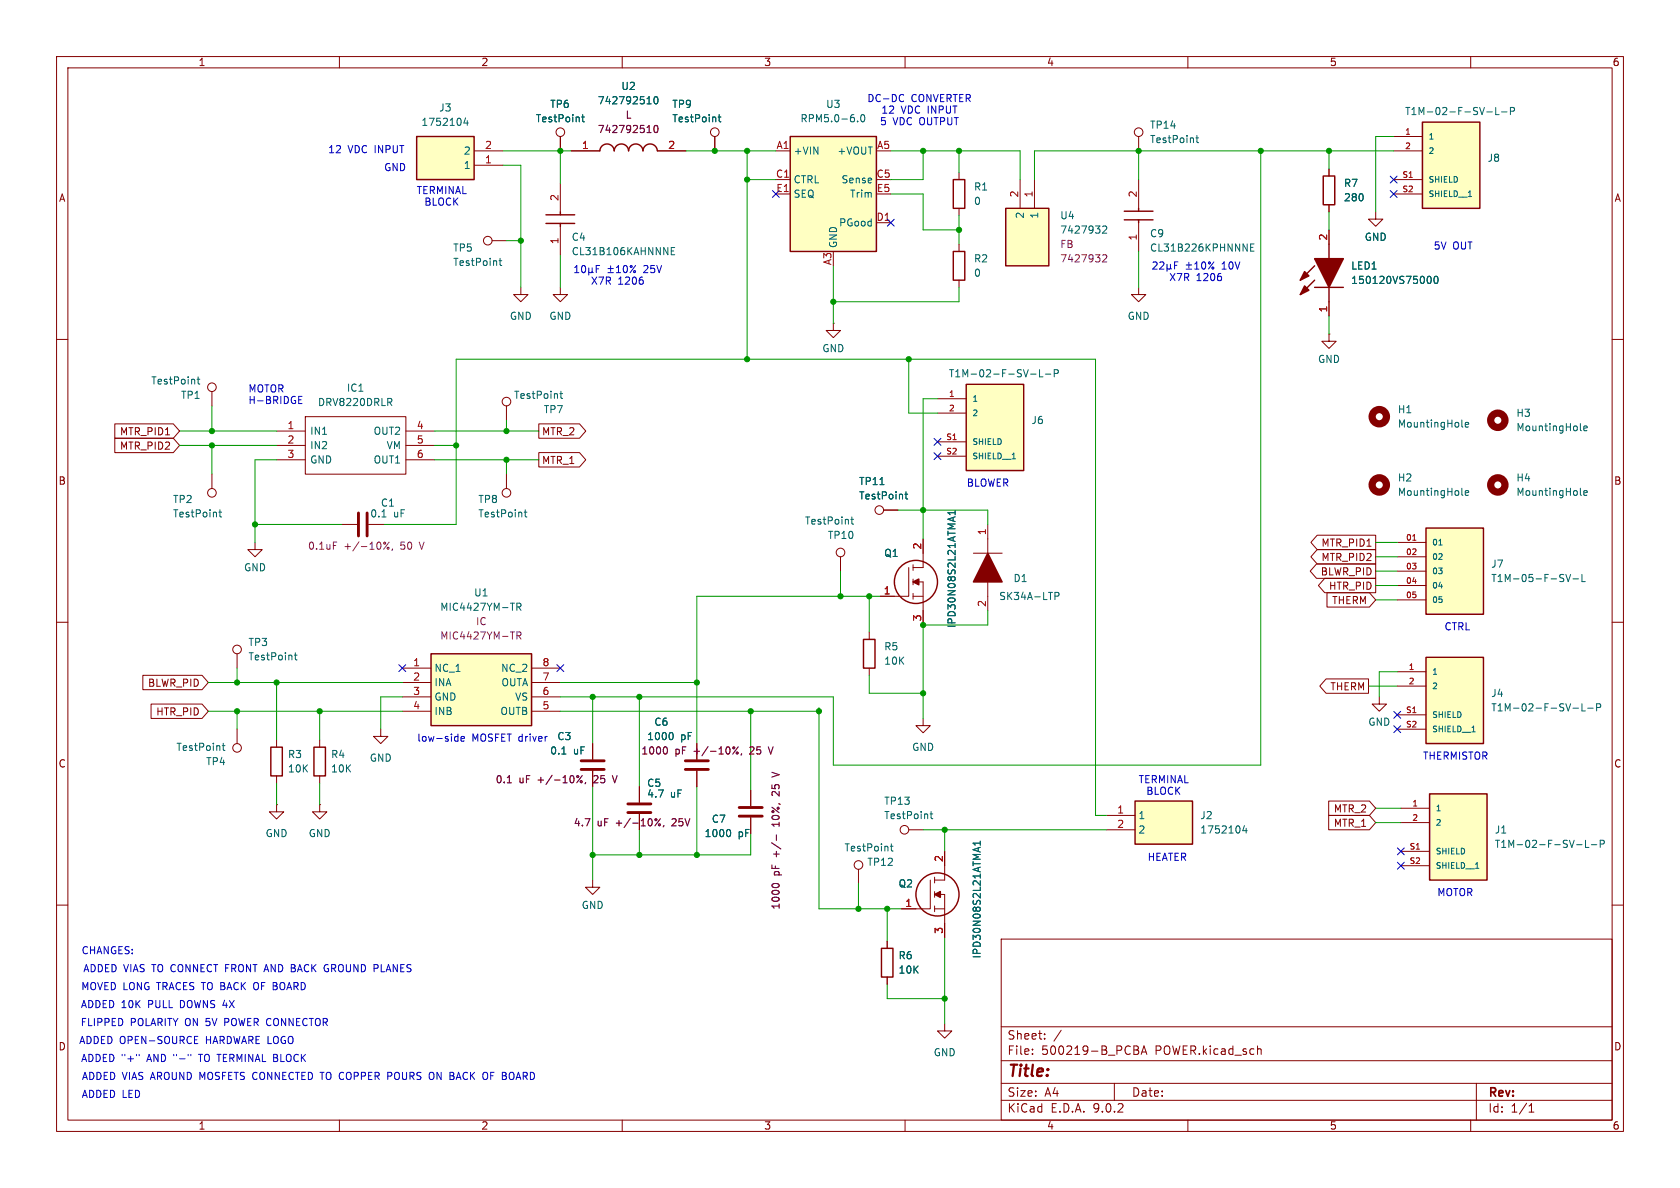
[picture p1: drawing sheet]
<svg xmlns="http://www.w3.org/2000/svg" width="297mm" height="210mm" viewBox="0 0 297 210" stroke-linecap="round" stroke-linejoin="round" font-family="sans-serif">
<g fill="none" stroke="#840000" stroke-width=".18">
<path d="M10 10h277v190h-277zM12 12h273v186h-273zM60 10v2M110 10v2M160 10v2M210 10v2M260 10v2M201.3 31.8v5M201.3 39.4v5.1M10 60h2M285 60h2M10 110h2"/>
<path d="M285 110h2M48.9 142.2v1.3h1.3l-1.3 1.3-1.3-1.3h1.3M48.9 142.2h.1M10 160h2M177 166h108v32h-108zM285 160h2M60 198v2M110 198v2M160 198v2M177 194.5h108M177 191.5h108M177 187.5h108"/>
<path d="M177 181.5h108M182.5 186.3v.1M182.5 185.5v.1M184.7 183.6v.1M184.7 182.8v.1M187.6 182.1l-1.3 2M197 191.5v3M200.5 184.9h.5l.2 .1v.3l-.2 .3M200.5 185.6h.5M201 185.6a.4 .4 0 0 1 .3 .4 .4 .4 0 0 1-.3 .4h-.5M201.7 186.4l.5-1.5 .5 1.5M201.9 186h.7"/>
<path d="M210 198v2M222.5 185.4h.2l.3 .2v.8M260 198v2M261 191.5v6.5M270.3 196.6h.9M270.3 195.5l.4-.4v1.5"/>
</g>
<path d="M198.8 38.9h5M198.8 37.3h5M201.3 36.8v.5M201.3 38.9v.5" fill="none" stroke="#840000" stroke-width=".25"/>
<path d="M221.1 43.7h.4M221.7 43.1h-.6v1.3h.6" fill="none" stroke="#006464" stroke-width=".18"/>
<path d="M170.8 67.9h10.2v15.3h-10.2z" fill="#ffffc2"/>
<path d="M170.8 67.9h10.2v15.3h-10.2z" fill="none" stroke="#840000" stroke-width=".25"/>
<path d="M165.7 70.5h5.1M165.7 73h5.1M165.7 78.1h5.1M45.1 95.9v1.3h1.3l-1.3 1.2-1.3-1.2h1.3M165.7 80.6h5.1" fill="none" stroke="#840000" stroke-width=".18"/>
<path d="M182.2 66.1h1M183.8 65.3v1.3h.6M184.8 66.1h1M186.4 66h.6l.1-.2-.1-.3-.6-.2v1.3M178.9 81.1h.6" fill="none" stroke="#006464" stroke-width=".18"/>
<path d="M73.7 24.1h10.1v7.7h-10.1z" fill="#ffffc2"/>
<path d="M73.7 24.1h10.1v7.7h-10.1zM106 26.7a1.27 1.27 0 0 1 1.3-1.2 1.27 1.27 0 0 1 1.3 1.2 1.27 1.27 0 0 1 1.3-1.2 1.27 1.27 0 0 1 1.2 1.2 1.27 1.27 0 0 1 1.3-1.2 1.27 1.27 0 0 1 1.3 1.2 1.27 1.27 0 0 1 1.2-1.2 1.27 1.27 0 0 1 1.3 1.2" fill="none" stroke="#840000" stroke-width=".25"/>
<g fill="none" stroke="#840000" stroke-width=".18">
<path d="M83.8 29.2h5.1M83.8 26.7h5.1M99.1 24.1v2.6M101 26.7h5M116.2 26.7h5.1M126.4 24.1v2.6M48.9 76.2h5.1M48.9 78.7h5.1M54 73.7h17.8v10.1h-17.8zM71.8 76.2h5M71.8 78.7h5M48.9 81.3h5.1"/>
<path d="M60.3 92.7h2.8M65.2 92.7h2.7M71.8 81.3h5M89.5 83.8v2.6M41.9 115.6v2.5M41.9 128.9v2.5M67.3 128.9v1.3h1.3l-1.3 1.2-1.3-1.2h1.3M104.8 131.4v2.8M104.8 136.3v2.8M132.7 139.7v2.8M56.5 142.2v1.3h1.3l-1.3 1.3-1.3-1.3h1.3M56.5 142.2h.1"/>
<path d="M132.7 144.5v2.8"/>
<circle cx="99.1" cy="23.4" r=".76"/>
<circle cx="126.4" cy="23.4" r=".76"/>
<circle cx="89.5" cy="87.1" r=".76"/>
<circle cx="41.9" cy="114.8" r=".76"/>
<circle cx="41.9" cy="132.2" r=".76"/>
</g>
<g fill="none" stroke="#006464" stroke-width=".18">
<path d="M114.4 18.4h.7M115.7 17.2l.2-.1a.68 .68 0 0 1 .4 .6 .68 .68 0 0 1-.4 .7l-.2-.2-.1-.3zM82.3 20.8l-.3 .9h.8M82.6 21.3v.9M102.8 20.7h.5M103 20.3v1.1l.3 .1M127 20.7h.4M127.1 20.3v1.1l.3 .1M68.9 71.1l.4 .6M69 70.4l.3 .3-.1 .3-.2 .1M279.4 76l.2 .1M280 75.7l.6-.1-.1-.2-.3-.1-.2 .2 .1 .6h.4"/>
<path d="M67.5 91.4h.7M92.7 90.5h.5M92.9 90.1v1.1l.3 .2M279.4 87.4l.2 .2M280 87.2l.6-.2-.1-.2-.3-.1-.2 .2 .1 .6h.4M52 115.8h.5M52.2 115.4v1.1l.3 .2M39.3 131.8h.5M39.5 131.4v1.1l.3 .2M99.3 133.3h.7M128.9 146.6a.79 .79 0 0 1 0 1.3"/>
</g>
<g fill="none" stroke="#840084" stroke-width=".18">
<path d="M114.4 23.4h.7M115.7 22.3l.2-.1a.68 .68 0 0 1 .4 .6 .68 .68 0 0 1-.4 .6l-.2-.1-.1-.3zM58.9 95.8h.6M68.8 95.8l-1 1.3M69.4 97l-.1 .3M89.7 138.4h.7M102.9 137.1l-.9 1.3M103.5 138.3l-.1 .3M108.3 137.1l.4 1.3M137.7 136.9l-1.2 .5M136.5 156.5a.79 .79 0 0 1 1.2 0M137.3 147.6v1"/>
<circle cx="68" cy="96" r=".18"/>
<circle cx="68.6" cy="96.9" r=".18"/>
<circle cx="102.1" cy="137.3" r=".18"/>
<circle cx="102.8" cy="138.2" r=".18"/>
</g>
<path d="M63.4 90.7v4M64.9 90.7v4M102.7 134.5h4.1M102.7 136h4.1M130.7 142.7h4M130.7 144.3h4" fill="none" stroke="#840000" stroke-width=".51"/>
<g fill="none" stroke="#840000" stroke-width="1.3">
<circle cx="264.8" cy="74.3" r="1.27"/>
<circle cx="264.8" cy="85.7" r="1.27"/>
</g>
<path d="M252.1 93.3h10.2v15.3h-10.2z" fill="#ffffc2"/>
<g fill="none" stroke="#840000" stroke-width=".25">
<path d="M96.5 39.5h5.1M96.5 38h5.1M99.1 37.5v.5M99.1 39.5v.5M233.9 31.1h2.1v5.1h-2.1zM252.1 93.3h10.2v15.3h-10.2zM47.9 132.1h2v5.1h-2zM55.5 132.1h2v5.1h-2z"/>
<circle cx="165.7" cy="158.1" r="3.8"/>
</g>
<g fill="none" stroke="#840000" stroke-width=".18">
<path d="M99.1 32.4v5.1M201.3 24.1v2.6M234.9 29.8v1.3M234.9 36.2v1.3M87 42.5h2.5M92.1 50.8v1.3h1.2l-1.2 1.2-1.3-1.2h1.3M99.1 50.8v1.3h1.2l-1.2 1.2-1.3-1.2h1.3M99.1 40v5.1M234.9 59.1v1.2h1.3l-1.3 1.3-1.2-1.3h1.2M234.9 59.1h.1M37.5 69.2v2.6M89.5 71.8v2.5"/>
<path d="M37.5 83.8v2.6M172.1 97.8h5.1M174.6 92.7v5.1M247 95.9h5.1M247 98.4h5.1M174.6 102.9v5.1M247 101h5.1M247 103.5h5.1M247 106h5.1M48.9 130.8v1.3M48.9 137.2v1.2M56.5 130.8v1.3"/>
<path d="M56.5 137.2v1.2M113 139.1v2.8M123.2 131.4v2.8M123.2 136.3v2.8M104.8 155.6v1.2h1.2l-1.2 1.3-1.3-1.3h1.3M113 143.9v2.8M164.5 155.6v5.1h-5.1M165.2 155.1v1M165.2 157.6v1M165.2 158.1h1.8v7.6M167 150.5v5.1h-1.8M165.2 160.1v1.1"/>
<path d="M165.2 160.7h1.8"/>
<circle cx="201.3" cy="23.4" r=".76"/>
<circle cx="86.2" cy="42.5" r=".76"/>
<circle cx="37.5" cy="68.5" r=".76"/>
<circle cx="89.5" cy="71" r=".76"/>
<circle cx="37.5" cy="87.1" r=".76"/>
</g>
<g fill="none" stroke="#006464" stroke-width=".18">
<path d="M211.4 24.4h.5M211.6 23.9v1.1l.3 .2M88.2 46.1h.5M88.4 45.7v1.1l.3 .1M118.7 44.4h.4M119.3 43.8h-.6v1.2h.6M34.8 67h.5M35 66.6v1.1l.3 .2M99 69.6h.5M99.2 69.2v1l.3 .2M258.4 75.3l.2 .2M259 75.1l.6-.1v-.3h-.4l-.2 .1 .1 .6h.5"/>
<path d="M38.7 90.5h.5M38.9 90.1v1.1l.3 .2M254.4 96.3h.6M258.4 87.4l.2 .2M259 87.2l.6-.2v-.2l-.4-.1-.2 .2 .1 .6h.5M186.5 105.4l.6-.1 .1-.2v-.3l-.7-.1v1.3M276.3 101.5l.2 .1M276.4 102.3v.4M276.8 101.5l.4 1.3 .5-1.3M278.1 102.3h1M279.7 101.5v1.3h.6M118.7 129.5a.79 .79 0 0 1 0 1.3"/>
<path d="M172.9 149.9v.6M173.3 149.8l-1.3 .4M173.3 148.7v.7M173.3 149.1h-1.3l.4 .3"/>
</g>
<path d="M249.7 95.5h.6" fill="none" stroke="#a90000" stroke-width=".18"/>
<g fill="none" stroke="#840000" stroke-width="1.3">
<circle cx="243.8" cy="73.7" r="1.27"/>
<circle cx="243.8" cy="85.7" r="1.27"/>
</g>
<g fill="#840000" stroke="#840000" stroke-width=".25">
<path d="M174.6 97.8l2.6 5.1h-5.1z"/>
<path d="M165.2 158.1l1-.5v1z"/>
</g>
<path d="M121.2 134.5h4M121.2 136h4M111 142.1h4.1M111 143.6h4.1" fill="none" stroke="#840000" stroke-width=".51"/>
<g fill="none" stroke="#840084" stroke-width=".18">
<path d="M117.7 132a.79 .79 0 0 1 0 1.3M130.5 132l-1 1.3M131.1 133.2l-.1 .3M135.8 132l.5 1.3M116.7 144.7l-.9 1.3M117.4 145.9l-.2 .3"/>
<circle cx="129.7" cy="132.2" r=".18"/>
<circle cx="130.3" cy="133.1" r=".18"/>
<circle cx="116" cy="144.9" r=".18"/>
<circle cx="116.6" cy="145.8" r=".18"/>
</g>
<path d="M76.2 115.6h17.8v12.7h-17.8z" fill="#ffffc2"/>
<path d="M76.2 115.6h17.8v12.7h-17.8z" fill="none" stroke="#840000" stroke-width=".25"/>
<g fill="none" stroke="#840000" stroke-width=".18">
<path d="M147.3 57.2v1.2h1.3l-1.3 1.3-1.3-1.3h1.3M147.3 57.2h.1M156.2 90.2h2.5M71.1 118.1h5.1M94 118.1h5.1M71.1 120.7h5.1M71.1 123.2h5.1M71.1 125.7h5.1M94 120.7h5.1M94 123.2h5.1M94 125.7h5.1"/>
<circle cx="155.4" cy="90.2" r=".76"/>
</g>
<path d="M155.6 85.7h.7M160 87.4h.5M160.2 86.9v1.1l.3 .2M91.4 107.3l.6-.1 .1-.2-.1-.3-.6-.1v1.3M91.7 107.3l.4 .6" fill="none" stroke="#006464" stroke-width=".18"/>
<path d="M91.4 112.4l.6-.1 .1-.2-.1-.3-.6-.1v1.3M91.7 112.4l.4 .6" fill="none" stroke="#840084" stroke-width=".18"/>
<path d="M252.1 116.2h10.2v15.2h-10.2z" fill="#ffffc2"/>
<g fill="none" stroke="#840000" stroke-width=".25">
<path d="M152.7 113h2v5.1h-2zM252.1 116.2h10.2v15.2h-10.2z"/>
<circle cx="161.9" cy="102.9" r="3.8"/>
</g>
<g fill="none" stroke="#840000" stroke-width=".18">
<path d="M148.6 98.4v2.6M161.4 99.8v1M163.2 95.3v5h-1.8M153.7 111.8v1.2M153.7 118.1v1.3M160.7 100.3v5.1h-5.1M161.4 102.4v1M161.4 104.9v1M161.4 105.4h1.8M161.4 102.9h1.8v7.6M247 118.7h5.1M163.2 127v1.3h1.3l-1.3 1.2-1.3-1.2h1.3"/>
<path d="M247 121.3h5.1M247 126.4h5.1M247 128.9h5.1"/>
<circle cx="148.6" cy="97.7" r=".76"/>
</g>
<path d="M150.4 91.8h.5M150.6 91.4v1.1l.3 .2M168.5 91.5v.6M168.9 91.4l-1.3 .4M168.9 90.3v.7M168.9 90.6h-1.3l.3 .4M260.2 129.4h.6M278.1 125.2h1M279.7 124.4v1.3h.6M280.7 125.2h1M282.3 125.1l.6-.1 .1-.2-.1-.3-.6-.1v1.3" fill="none" stroke="#006464" stroke-width=".18"/>
<path d="M161.4 102.9l1-.5v1z" fill="#840000" stroke="#840000" stroke-width=".25"/>
<path d="M139.7 24.1h15.2v20.4h-15.2z" fill="#ffffc2"/>
<path d="M139.7 24.1h15.2v20.4h-15.2zM155.8 167.6h2.1v5.1h-2.1z" fill="none" stroke="#840000" stroke-width=".25"/>
<g fill="none" stroke="#840000" stroke-width=".18">
<path d="M137.2 26.7h2.5M137.2 31.8h2.5M137.2 34.3h2.5M154.9 39.4h2.6M151.8 153.7v2.5M160.7 146.7h2.5M156.8 166.4v1.2M156.8 172.7v1.3M167 181v1.2h1.3l-1.3 1.3-1.3-1.3h1.3"/>
<circle cx="151.8" cy="152.9" r=".76"/>
<circle cx="159.9" cy="146.7" r=".76"/>
</g>
<path d="M151.6 21.4v.1M152.3 20.3h.2a.68 .68 0 0 1 .4 .6 .68 .68 0 0 1-.4 .6 .84 .84 0 0 1-.2-1.2zM157.4 149.6h.5M157.6 149.2v1.1l.3 .1M164.4 143.9h.5M164.6 143.5v1l.3 .2" fill="none" stroke="#006464" stroke-width=".18"/>
<path d="M200.7 141.6h10.1v7.6h-10.1z" fill="#ffffc2"/>
<path d="M200.7 141.6h10.1v7.6h-10.1z" fill="none" stroke="#840000" stroke-width=".25"/>
<path d="M195.6 144.1h5.1M195.6 146.7h5.1" fill="none" stroke="#840000" stroke-width=".18"/>
<path d="M220 145.9l-.3 .9h.8M220.3 146.4v.9" fill="none" stroke="#006464" stroke-width=".18"/>
<path d="M252.7 140.3h10.2v15.3h-10.2z" fill="#ffffc2"/>
<path d="M252.7 140.3h10.2v15.3h-10.2z" fill="none" stroke="#840000" stroke-width=".25"/>
<path d="M201.3 50.8v1.3h1.3l-1.3 1.2-1.3-1.2h1.3M247.6 142.9h5.1M247.6 145.4h5.1M247.6 150.5h5.1M247.6 153h5.1" fill="none" stroke="#840000" stroke-width=".18"/>
<path d="M260.9 153.5h.5M278.7 149.3h1M280.3 148.5v1.3h.6M281.3 149.3h1M282.9 149.2l.6-.1 .1-.1v-.3l-.7-.2v1.3" fill="none" stroke="#006464" stroke-width=".18"/>
<path d="M177.8 36.8h7.6v10.2h-7.6z" fill="#ffffc2"/>
<path d="M168.5 31.8h2.1v5h-2.1zM177.8 36.8h7.6v10.2h-7.6zM168.5 44.5h2.1v5h-2.1zM232.4 50.8h5.1M232.4 49.5l-2.5 2.6M232.4 47l-2.5 2.5M234.9 43.2v2.5M234.9 50.8v2.5" fill="none" stroke="#840000" stroke-width=".25"/>
<path d="M169.5 30.5v1.3M169.5 36.8v1.3M180.3 31.8v5M182.9 31.8v5M243.2 37.5v1.2h1.3l-1.3 1.3-1.3-1.3h1.3M169.5 43.2v1.3M169.5 49.5v1.3M234.9 40.6v2.6M234.9 53.3v2.6" fill="none" stroke="#840000" stroke-width=".18"/>
<path d="M194.9 40.1l.5-.2 .3 .4-.8 .9h.8M252.5 48.9l.1-.1a.68 .68 0 0 1 .4 .7 .68 .68 0 0 1-.4 .6l-.1-.1M253.6 49l.2-.2a.68 .68 0 0 1 .4 .7 .68 .68 0 0 1-.4 .6l-.2-.1-.1-.4z" fill="none" stroke="#006464" stroke-width=".18"/>
<path d="M194.9 45.2l.5-.2 .3 .4-.8 .9h.8" fill="none" stroke="#840084" stroke-width=".18"/>
<g fill="#840000" stroke="#840000" stroke-width=".25">
<path d="M232.4 45.7h5.1l-2.6 5.1z"/>
<path d="M230.6 50.5l.8 .8-1.5 .8z"/>
<path d="M230.6 48l.8 .8-1.5 .7z"/>
</g>
<path d="M251.5 21.6h10.1v15.2h-10.1z" fill="#ffffc2"/>
<path d="M251.5 21.6h10.1v15.2h-10.1z" fill="none" stroke="#840000" stroke-width=".25"/>
<g fill="none" stroke="#840000" stroke-width=".18">
<path d="M99.1 24.1v2.6M101 26.7h5M116.2 26.7h5.1M126.4 24.1v2.6M234.9 29.8v1.3M234.9 36.2v1.3M246.4 24.1h5.1M246.4 26.7h5.1M246.4 31.8h5.1M246.4 34.3h5.1M234.9 40.6v2.6M234.9 53.3v2.6"/>
<path d="M20.3 77.5h10.3l1.1 1.2-1.1 1.3h-10.3zM20.3 74.9h10.3l1.1 1.3-1.1 1.3h-10.3zM95.2 74.9h7.3l1.1 1.3-1.1 1.3h-7.3zM95.2 80h7.3l1.1 1.3-1.1 1.3h-7.3zM156.2 90.2h2.5M163.2 95.3v2.5M232.7 99.7h10.5v2.5h-10.5l-1.1-1.2zM232.9 97.2h10.3v2.5h-10.3l-1.2-1.3zM232.9 94.6h10.3v2.6h-10.3l-1.2-1.3zM25.3 119.4h10.4l1.1 1.3-1.1 1.2h-10.4zM155.6 105.4h2.5M163.2 108v2.5"/>
<path d="M234.2 102.2h9v2.6h-9l-1.1-1.3zM234.6 104.8h7.5l1.1 1.2-1.1 1.3h-7.5zM26.7 124.5h9l1.1 1.2-1.1 1.3h-9zM104.8 131.4v2.8M104.8 136.3v2.8M113 139.1v2.8M123.2 131.4v2.8M123.2 136.3v2.8M132.7 139.7v2.8M234.4 120h7.5v2.6h-7.5l-1.1-1.3zM243.8 123.2v1.3h1.3l-1.3 1.2-1.2-1.2h1.2M113 143.9v2.8"/>
<path d="M132.7 144.5v2.8M167 150.5v2.5M234.9 144.1h7.2l1.1 1.3-1.1 1.3h-7.2zM234.9 141.6h7.2l1.1 1.3-1.1 1.2h-7.2zM156.8 166.4v1.2M156.8 172.7v1.3M159.4 160.7h2.5M167 163.2v2.5"/>
</g>
<g fill="none" stroke="#006464" stroke-width=".18">
<path d="M114.4 18.4h.7M115.7 17.2l.2-.1a.68 .68 0 0 1 .4 .6 .68 .68 0 0 1-.4 .7l-.2-.2-.1-.3zM262.8 19.8h1M264.4 19v1.3h.6M265.5 19.8h.9M267 19.7l.6-.1 .1-.2v-.3l-.7-.1v1.3M102.8 20.7h.5M103 20.3v1.1l.3 .1M127 20.7h.4M127.1 20.3v1.1l.3 .1M259.6 34.8h.6M252.5 48.9l.1-.1a.68 .68 0 0 1 .4 .7 .68 .68 0 0 1-.4 .6l-.1-.1"/>
<path d="M253.6 49l.2-.2a.68 .68 0 0 1 .4 .7 .68 .68 0 0 1-.4 .6l-.2-.1-.1-.4zM155.6 85.7h.7M160 87.4h.5M160.2 86.9v1.1l.3 .2M168.5 91.5v.6M168.9 91.4l-1.3 .4M168.9 90.3v.7M168.9 90.6h-1.3l.3 .4M99.3 133.3h.7M118.7 129.5a.79 .79 0 0 1 0 1.3M128.9 146.6a.79 .79 0 0 1 0 1.3M172.9 149.9v.6"/>
<path d="M173.3 149.8l-1.3 .4M173.3 148.7v.7M173.3 149.1h-1.3l.4 .3"/>
</g>
<g fill="none" stroke="#009600" stroke-width=".18">
<path d="M88.9 26.7h12.1M88.9 29.2h3.2v21.6M99.1 26.7v5.7M121.3 26.7h15.9M132.1 31.8h5.1M132.1 26.7v36.8M157.5 34.3h5.7v6.3h6.3M157.5 26.7h22.8v5.1M163.2 26.7v5.1h-5.7M169.5 26.7v3.8M169.5 38.1v5.1M201.3 26.7v5.1"/>
<path d="M222.9 26.7v108.6h-75.6v-12.1h-48.2M234.9 26.7v3.1M234.9 37.5v3.1M246.4 26.7h-63.5v5.1M246.4 24.1h-3.2v13.4M89.5 42.5h2.6M99.1 45.1v5.7M147.3 47v10.2M169.5 50.8v2.5h-22.2M201.3 44.5v6.3M234.9 55.9v3.2M31.7 78.7h17.2"/>
<path d="M31.7 76.2h17.2M37.5 71.8v4.4M37.5 78.7v5.1M76.8 78.7h3.8M76.8 76.2h18.4M89.5 74.3v1.9M160.7 63.5v9.5h5M165.7 70.5h-2.5v24.8M45.1 92.7h15.2M48.9 81.3h-3.8v14.6M67.9 92.7h12.7v-29.2h113.1v80.6h1.9M76.8 81.3h18.4"/>
<path d="M89.5 81.3v2.5M158.7 90.2h15.9v2.5M243.2 98.4h3.8M243.2 95.9h3.8M41.9 118.1v2.6M148.6 101v4.4M153.7 105.4v6.4M153.7 119.4v3.2h9.5M155.6 105.4h-32.4v26M174.6 108v2.5h-11.4v16.5M243.2 103.5h3.8M243.2 106h3.8"/>
<path d="M243.2 101h3.8M247 118.7h-3.2v4.5M36.8 120.7h34.3M36.8 125.7h34.3M41.9 125.7v3.2M48.9 120.7v10.1M48.9 138.4v3.8M56.5 125.7v5.1M56.5 138.4v3.8M71.1 123.2h-3.8v5.7M99.1 120.7h24.1M99.1 125.7h45.7"/>
<path d="M104.8 123.2v8.2M104.8 139.1v16.5M113 123.2v15.9M123.2 139.1v12M132.7 125.7v14M144.8 125.1v35.6h14.6M241.9 121.3h5.1M113 146.7v4.4M132.7 147.3v3.8h-27.9M151.8 156.2v4.5M163.2 146.7h32.4M167 146.7v3.8"/>
<path d="M243.2 145.4h4.4M243.2 142.9h4.4M156.8 160.7v5.7M156.8 174v2.5h10.2M167 165.7v15.3"/>
</g>
<g fill="none" stroke="#000084" stroke-width=".18">
<path d="M136.6 33.7l1.2 1.2M137.8 33.7l-1.2 1.2M156.9 38.8l1.2 1.2M158.1 38.8l-1.2 1.2M245.8 33.7l1.2 1.2M245.8 31.1l1.2 1.3M247 33.7l-1.2 1.2M247 31.1l-1.2 1.3M165.1 77.5l1.2 1.2M166.3 77.5l-1.2 1.2M165.1 80l1.2 1.3M166.3 80l-1.2 1.3"/>
<path d="M70.5 117.5l1.2 1.2M71.7 117.5l-1.2 1.2M98.5 117.5l1.2 1.2M99.7 117.5l-1.2 1.2M246.4 128.3l1.2 1.2M246.4 125.8l1.2 1.2M247.6 128.3l-1.2 1.2M247.6 125.8l-1.2 1.2M247 152.4l1.3 1.2M247 149.9l1.3 1.2M248.3 152.4l-1.3 1.2M248.3 149.9l-1.3 1.2"/>
</g>
<g fill="none" stroke="#0000c2" stroke-width=".18">
<path d="M159.4 16.7l.3 .1M159.7 17.8l-.3 .2M101.6 48.2h.7M101.6 47.3l.4-.4v1.3M103 47l.1-.1a.68 .68 0 0 1 .5 .7 .68 .68 0 0 1-.5 .6 .84 .84 0 0 1-.1-1.2zM104.1 48l.2 .2h.2l.2-.2M104.1 47.4v1.2M104.7 48l.2 .2M104.7 47.4v.6M105.4 47.5h.4M106 46.9h-.6v1.3M107.5 48.2h.9"/>
<path d="M107.5 47.5h.9M107.9 47v1M109 48.2h.7M109 47.3l.3-.4v1.3M110.3 47.1l.2-.2a.68 .68 0 0 1 .4 .7 .68 .68 0 0 1-.4 .6l-.2-.1-.1-.4zM112.4 46.9l-1 1.3M113.7 49.6v.5M203.8 46.4l.5-.1 .3 .4-.8 .9h.8M205 46.4l.5-.1 .3 .4-.8 .9h.8M206.3 47.4l.2 .2h.2l.2-.2M206.3 46.7v1.3M206.9 47.4l.2 .2"/>
<path d="M206.9 46.7v.7M207.6 46.9h.5M208.2 46.3h-.6v1.3M209.7 47.6h1M209.7 46.8h1M210.2 46.4v.9M211.2 47.6h.7M211.2 46.7l.4-.4v1.3M212.6 46.4l.1-.1a.68 .68 0 0 1 .5 .6 .68 .68 0 0 1-.5 .7 .84 .84 0 0 1-.1-1.2zM214.6 46.3l-1 1.3M215.9 48.9v.6M52.8 70.7h.4"/>
<path d="M52.8 71.3h.6M52.8 70.1h.6M80.6 130.2h.4M81 129.8v1.2M81 131h-.4M81.5 130.6l.6-.1-.1-.3h-.3l-.2 .2 .1 .6h.4M44.8 174.5l.2 .4M45 173.7l-.2 .4M57.7 170.5h.2M57.8 171.2h.3M58 171.7l-.3 .1M24.6 186.4v.2"/>
<path d="M33.7 186.4v.2M34.4 183.8h.4M34.4 184.5h.6M34.4 183.2h.6M68.5 189.6h.7M69.2 190.2h-.7M76.2 189.6l.5 .1M76.7 190.6l-.5 .2"/>
<circle cx="111.6" cy="47.1" r=".18"/>
<circle cx="112.2" cy="48" r=".18"/>
<circle cx="213.8" cy="46.5" r=".18"/>
<circle cx="214.4" cy="47.4" r=".18"/>
</g>
<g fill="none" stroke="#840084" stroke-width=".18">
<path d="M114.4 23.4h.7M115.7 22.3l.2-.1a.68 .68 0 0 1 .4 .6 .68 .68 0 0 1-.4 .6l-.2-.1-.1-.3zM89.7 138.4h.7M102.9 137.1l-.9 1.3M103.5 138.3l-.1 .3M108.3 137.1l.4 1.3M117.7 132a.79 .79 0 0 1 0 1.3M130.5 132l-1 1.3M131.1 133.2l-.1 .3M135.8 132l.5 1.3M137.7 136.9l-1.2 .5M116.7 144.7l-.9 1.3"/>
<path d="M117.4 145.9l-.2 .3M136.5 156.5a.79 .79 0 0 1 1.2 0M137.3 147.6v1"/>
<circle cx="102.1" cy="137.3" r=".18"/>
<circle cx="102.8" cy="138.2" r=".18"/>
<circle cx="129.7" cy="132.2" r=".18"/>
<circle cx="130.3" cy="133.1" r=".18"/>
<circle cx="116" cy="144.9" r=".18"/>
<circle cx="116.6" cy="145.8" r=".18"/>
</g>
<g fill="#009600" stroke="#009600" stroke-width=".18">
<circle cx="80.6" cy="78.7" r=".46"/>
<circle cx="99.1" cy="26.7" r=".46"/>
<circle cx="92.1" cy="42.5" r=".46"/>
<circle cx="89.5" cy="81.3" r=".46"/>
<circle cx="89.5" cy="76.2" r=".46"/>
<circle cx="132.1" cy="63.5" r=".46"/>
<circle cx="132.1" cy="31.8" r=".46"/>
<circle cx="163.2" cy="26.7" r=".46"/>
<circle cx="169.5" cy="26.7" r=".46"/>
<circle cx="160.7" cy="63.5" r=".46"/>
<circle cx="147.3" cy="53.3" r=".46"/>
<circle cx="132.1" cy="26.7" r=".46"/>
<circle cx="169.5" cy="40.6" r=".46"/>
<circle cx="126.4" cy="26.7" r=".46"/>
<circle cx="123.2" cy="151.1" r=".46"/>
<circle cx="113" cy="151.1" r=".46"/>
<circle cx="123.2" cy="120.7" r=".46"/>
<circle cx="113" cy="123.2" r=".46"/>
<circle cx="104.8" cy="151.1" r=".46"/>
<circle cx="104.8" cy="123.2" r=".46"/>
<circle cx="37.5" cy="76.2" r=".46"/>
<circle cx="41.9" cy="125.7" r=".46"/>
<circle cx="37.5" cy="78.7" r=".46"/>
<circle cx="45.1" cy="92.7" r=".46"/>
<circle cx="48.9" cy="120.7" r=".46"/>
<circle cx="56.5" cy="125.7" r=".46"/>
<circle cx="41.9" cy="120.7" r=".46"/>
<circle cx="156.8" cy="160.7" r=".46"/>
<circle cx="151.8" cy="160.7" r=".46"/>
<circle cx="163.2" cy="122.6" r=".46"/>
<circle cx="167" cy="146.7" r=".46"/>
<circle cx="167" cy="176.5" r=".46"/>
<circle cx="148.6" cy="105.4" r=".46"/>
<circle cx="153.7" cy="105.4" r=".46"/>
<circle cx="144.8" cy="125.7" r=".46"/>
<circle cx="132.7" cy="125.7" r=".46"/>
<circle cx="163.2" cy="110.5" r=".46"/>
<circle cx="163.2" cy="90.2" r=".46"/>
<circle cx="234.9" cy="26.7" r=".46"/>
<circle cx="222.9" cy="26.7" r=".46"/>
<circle cx="201.3" cy="26.7" r=".46"/>
</g>
<text font-size="2.8" fill="#840000" x="178" y="190.9">Title:</text>
<g font-size="2.1" fill="#840000">
<text x="178" y="184">Sheet:</text>
<text x="178" y="186.7">File:</text>
<text x="184.1" y="186.7">500219-B_PCBA</text>
<text x="204.2" y="186.7">POWER.kicad_sch</text>
<text x="178" y="196.9">KiCad</text>
<text x="178" y="194.1">Size:</text>
<text x="184.7" y="194.1">A4</text>
<text x="185.7" y="196.9">E.D.A.</text>
<text x="193.3" y="196.9">9.0.2</text>
<text x="200" y="194.1">Date:</text>
<text x="263" y="194.3">Rev:</text>
<text x="263" y="196.9">Id:</text>
<text x="267.1" y="196.9">1/1</text>
</g>
<g font-size="1.8" fill="#840000">
<text x="35" y="11.9">1</text>
<text x="85" y="11.9">2</text>
<text x="135" y="11.9">3</text>
<text x="185" y="11.9">4</text>
<text x="235" y="11.9">5</text>
<text x="285" y="11.9">6</text>
<text x="10.3" y="35.9">A</text>
<text x="285.3" y="35.9">A</text>
<text x="21.1" y="77.2">MTR_PID1</text>
<text x="95.7" y="77.2">MTR_2</text>
<text x="21.1" y="79.7">MTR_PID2</text>
<text x="95.7" y="82.2">MTR_1</text>
<text x="10.3" y="85.9">B</text>
<text x="285.3" y="85.9">B</text>
<text x="233.4" y="101.9">BLWR_PID</text>
<text x="233.5" y="99.4">MTR_PID2</text>
<text x="233.5" y="96.8">MTR_PID1</text>
<text x="234.8" y="104.5">HTR_PID</text>
<text x="235.4" y="107">THERM</text>
<text x="26.1" y="121.6">BLWR_PID</text>
<text x="235.1" y="122.2">THERM</text>
<text x="27.5" y="126.7">HTR_PID</text>
<text x="10.3" y="135.9">C</text>
<text x="285.3" y="135.9">C</text>
<text x="235.7" y="143.8">MTR_2</text>
<text x="235.7" y="146.4">MTR_1</text>
<text x="10.3" y="185.9">D</text>
<text x="285.3" y="185.9">D</text>
<text x="35" y="199.9">1</text>
<text x="85" y="199.9">2</text>
<text x="135" y="199.9">3</text>
<text x="185" y="199.9">4</text>
<text x="235" y="199.9">5</text>
<text x="285" y="199.9">6</text>
</g>
<g font-size="1.8" fill="#006464">
<text x="109.8" y="16.1">U2</text>
<text x="74.4" y="22.5">1752104</text>
<text x="77.5" y="19.9">J3</text>
<text x="94.6" y="21.8">TestPoint</text>
<text x="97.2" y="19.3">TP6</text>
<text x="105.6" y="18.6">742792510</text>
<text x="118.8" y="19.3">TP9</text>
<text x="118.8" y="21.8">TestPoint</text>
<text x="141.4" y="21.8">RPM5.0-6.0</text>
<text x="145.9" y="19.3">U3</text>
<text x="203.2" y="23">TP14</text>
<text x="248.3" y="20.5">T1M-02-F-SV-L-P</text>
<text x="81.9" y="27.5">2</text>
<text x="140.2" y="27.5">+VIN</text>
<text x="147.9" y="27.5">+VOUT</text>
<text x="203.2" y="25.5">TestPoint</text>
<text x="262.9" y="28.8">J8</text>
<text x="81.9" y="30.1">1</text>
<text x="140.2" y="32.6">CTRL</text>
<text x="140.2" y="35.2">SEQ</text>
<text x="148.7" y="32.6">Sense</text>
<text x="150.2" y="35.2">Trim</text>
<text x="172.1" y="33.9">R1</text>
<text x="237.5" y="33.2">R7</text>
<text x="237.5" y="35.8">280</text>
<text x="148.2" y="40.2">PGood</text>
<text x="172.1" y="36.4">0</text>
<text x="181.2" y="38.8" transform="rotate(-90 181.2 38.8)">2</text>
<text x="183.7" y="38.8" transform="rotate(-90 183.7 38.8)">1</text>
<text x="187.3" y="41.5">7427932</text>
<text x="187.3" y="39">U4</text>
<text x="80" y="44.7">TP5</text>
<text x="80" y="47.2">TestPoint</text>
<text x="101" y="42.8">C4</text>
<text x="101" y="45.3">CL31B106KAHNNNE</text>
<text x="148.2" y="43.9" transform="rotate(-90 148.2 43.9)">GND</text>
<text x="172.1" y="46.6">R2</text>
<text x="203.2" y="42.1">C9</text>
<text x="203.2" y="44.7">CL31B226KPHNNNE</text>
<text x="238.8" y="47.9">LED1</text>
<text x="241.2" y="42.8">GND</text>
<text x="172.1" y="49.1">0</text>
<text x="238.8" y="50.4">150120VS75000</text>
<text x="90" y="56.7">GND</text>
<text x="97" y="56.7">GND</text>
<text x="199.3" y="56.7">GND</text>
<text x="145.3" y="62.5">GND</text>
<text x="232.9" y="64.4">GND</text>
<text x="26.6" y="68.2">TestPoint</text>
<text x="31.9" y="70.7">TP1</text>
<text x="56.1" y="72">DRV8220DRLR</text>
<text x="61.2" y="69.4">IC1</text>
<text x="90.8" y="70.7">TestPoint</text>
<text x="167.6" y="66.9">T1M-02-F-SV-L-P</text>
<text x="54.7" y="77.1">IN1</text>
<text x="66" y="77.1">OUT2</text>
<text x="96" y="73.3">TP7</text>
<text x="182.3" y="75.2">J6</text>
<text x="247" y="73.3">H1</text>
<text x="247" y="75.8">MountingHole</text>
<text x="268" y="73.9">H3</text>
<text x="268" y="76.4">MountingHole</text>
<text x="54.7" y="79.6">IN2</text>
<text x="54.7" y="82.1">GND</text>
<text x="66" y="82.1">OUT1</text>
<text x="68.2" y="79.6">VM</text>
<text x="30.5" y="89.1">TP2</text>
<text x="67.2" y="89.8">C1</text>
<text x="84.5" y="89.1">TP8</text>
<text x="151.8" y="88.5">TestPoint</text>
<text x="151.8" y="86">TP11</text>
<text x="247" y="85.3">H2</text>
<text x="247" y="87.9">MountingHole</text>
<text x="268" y="85.3">H4</text>
<text x="268" y="87.9">MountingHole</text>
<text x="30.5" y="91.7">TestPoint</text>
<text x="65.4" y="91.7">0.1</text>
<text x="69.6" y="91.7">uF</text>
<text x="84.5" y="91.7">TestPoint</text>
<text x="142.2" y="92.9">TestPoint</text>
<text x="146.3" y="95.5">TP10</text>
<text x="43" y="101.2">GND</text>
<text x="156.2" y="98.7">Q1</text>
<text x="263.5" y="100.6">J7</text>
<text x="83.7" y="105.6">U1</text>
<text x="176.5" y="106.3">SK34A-LTP</text>
<text x="179.1" y="103.1">D1</text>
<text x="263.5" y="103.1">T1M-05-F-SV-L</text>
<text x="77.7" y="108.2">MIC4427YM-TR</text>
<text x="169.1" y="111.1" transform="rotate(-90 169.1 111.1)">IPD30N08S2L21ATMA1</text>
<text x="43.8" y="114.4">TP3</text>
<text x="43.8" y="116.9">TestPoint</text>
<text x="76.7" y="119">NC_1</text>
<text x="88.5" y="119">NC_2</text>
<text x="156.2" y="115.2">R5</text>
<text x="156.2" y="117.7">10K</text>
<text x="76.7" y="121.5">INA</text>
<text x="76.7" y="124.1">GND</text>
<text x="88.6" y="121.5">OUTA</text>
<text x="91" y="124.1">VS</text>
<text x="263.5" y="123.4">J4</text>
<text x="263.5" y="126">T1M-02-F-SV-L-P</text>
<text x="76.7" y="126.6">INB</text>
<text x="88.4" y="126.6">OUTB</text>
<text x="98.4" y="131">C3</text>
<text x="114.3" y="131">1000</text>
<text x="115.6" y="128.5">C6</text>
<text x="120.3" y="131">pF</text>
<text x="241.8" y="128.5">GND</text>
<text x="31.1" y="132.9">TestPoint</text>
<text x="36.3" y="135.5">TP4</text>
<text x="50.8" y="134.2">R3</text>
<text x="50.8" y="136.8">10K</text>
<text x="58.4" y="134.2">R4</text>
<text x="58.4" y="136.8">10K</text>
<text x="65.3" y="134.8">GND</text>
<text x="97.2" y="133.6">0.1</text>
<text x="101.4" y="133.6">uF</text>
<text x="161.2" y="132.9">GND</text>
<text x="114.3" y="139.3">C5</text>
<text x="114.3" y="141.2">4.7</text>
<text x="118.5" y="141.2">uF</text>
<text x="156.2" y="142.5">TP13</text>
<text x="46.9" y="148.2">GND</text>
<text x="54.5" y="148.2">GND</text>
<text x="124.5" y="148.2">1000</text>
<text x="125.7" y="145.6">C7</text>
<text x="130.5" y="148.2">pF</text>
<text x="156.2" y="145">TestPoint</text>
<text x="201.2" y="145">1</text>
<text x="201.2" y="147.5">2</text>
<text x="212.1" y="145">J2</text>
<text x="212.1" y="147.5">1752104</text>
<text x="264.2" y="147.5">J1</text>
<text x="149.2" y="150.7">TestPoint</text>
<text x="153.2" y="153.3">TP12</text>
<text x="264.2" y="150.1">T1M-02-F-SV-L-P</text>
<text x="102.7" y="160.9">GND</text>
<text x="158.8" y="157.1">Q2</text>
<text x="158.8" y="169.8">R6</text>
<text x="158.8" y="172.3">10K</text>
<text x="173.6" y="169.5" transform="rotate(-90 173.6 169.5)">IPD30N08S2L21ATMA1</text>
<text x="165" y="186.9">GND</text>
</g>
<g font-size="1.8" fill="#840084">
<text x="105.6" y="23.7">742792510</text>
<text x="110.5" y="21.2">L</text>
<text x="187.3" y="46.6">7427932</text>
<text x="187.3" y="44">FB</text>
<text x="54.4" y="97.4">0.1uF</text>
<text x="60.8" y="97.4">+/-10%,</text>
<text x="70.9" y="97.4">50</text>
<text x="74.5" y="97.4">V</text>
<text x="77.7" y="113.3">MIC4427YM-TR</text>
<text x="84.1" y="110.7">IC</text>
<text x="113.3" y="133.6">1000</text>
<text x="119.3" y="133.6">pF</text>
<text x="122.7" y="133.6">+/-10%,</text>
<text x="132.8" y="133.6">25</text>
<text x="136.4" y="133.6">V</text>
<text x="138" y="136.6" transform="rotate(-90 138 136.6)">V</text>
<text x="87.5" y="138.7">0.1</text>
<text x="91.7" y="138.7">uF</text>
<text x="95.1" y="138.7">+/-10%,</text>
<text x="105.3" y="138.7">25</text>
<text x="108.8" y="138.7">V</text>
<text x="138" y="140.2" transform="rotate(-90 138 140.2)">25</text>
<text x="101.3" y="146.3">4.7</text>
<text x="105.5" y="146.3">uF</text>
<text x="109" y="146.3">+/-10%,</text>
<text x="119.1" y="146.3">25V</text>
<text x="138" y="145.8" transform="rotate(-90 138 145.8)">10%,</text>
<text x="138" y="154.9" transform="rotate(-90 138 154.9)">pF</text>
<text x="138" y="151.5" transform="rotate(-90 138 151.5)">+/-</text>
<text x="138" y="160.9" transform="rotate(-90 138 160.9)">1000</text>
</g>
<g font-size="1.8" fill="#0000c2">
<text x="153.2" y="18.3">DC-DC</text>
<text x="155.5" y="22.3">5</text>
<text x="155.7" y="20.3">12</text>
<text x="157.9" y="22.3">VDC OUTPUT</text>
<text x="159.3" y="20.3">VDC INPUT</text>
<text x="161.1" y="18.3">CONVERTER</text>
<text x="57.9" y="27.3">12</text>
<text x="61.5" y="27.3">VDC INPUT</text>
<text x="67.8" y="30.5">GND</text>
<text x="73.6" y="34.5">TERMINAL</text>
<text x="74.9" y="36.6">BLOCK</text>
<text x="216.1" y="47.9">10V</text>
<text x="253.4" y="44.2">5V</text>
<text x="256.8" y="44.2">OUT</text>
<text x="104.4" y="50.5">X7R</text>
<text x="109.2" y="50.5">1206</text>
<text x="113.9" y="48.5">25V</text>
<text x="206.6" y="49.9">X7R</text>
<text x="211.5" y="49.9">1206</text>
<text x="43.8" y="69.5">MOTOR</text>
<text x="43.8" y="71.5">H-BRIDGE</text>
<text x="170.8" y="86.1">BLOWER</text>
<text x="255.3" y="111.5">CTRL</text>
<text x="73.7" y="131.2">low-side</text>
<text x="83.4" y="131.2">MOSFET driver</text>
<text x="251.5" y="134.4">THERMISTOR</text>
<text x="201.2" y="138.7">TERMINAL</text>
<text x="202.6" y="140.7">BLOCK</text>
<text x="202.8" y="152.4">HEATER</text>
<text x="254" y="158.5">MOTOR</text>
<text x="14.3" y="168.9">CHANGES:</text>
<text x="14.6" y="172.1">ADDED VIAS TO CONNECT FRONT AND BACK</text>
<text x="58.4" y="172.1">GROUND PLANES</text>
<text x="14.2" y="178.4">ADDED 10K</text>
<text x="14.3" y="175.2">MOVED LONG TRACES TO BACK</text>
<text x="26.3" y="178.4">PULL</text>
<text x="32.1" y="178.4">DOWNS 4X</text>
<text x="45.5" y="175.2">OF BOARD</text>
<text x="13.9" y="184.8">ADDED OPEN-SOURCE</text>
<text x="14.2" y="181.6">FLIPPED</text>
<text x="23" y="181.6">POLARITY ON 5V</text>
<text x="36.5" y="184.8">HARDWARE LOGO</text>
<text x="40.1" y="181.6">POWER CONNECTOR</text>
<text x="14.2" y="187.9">ADDED &quot;+&quot;</text>
<text x="14.4" y="191.1">ADDED VIAS AROUND MOSFETS CONNECTED TO COPPER</text>
<text x="26.1" y="187.9">AND &quot;-&quot;</text>
<text x="35.7" y="187.9">TO TERMINAL BLOCK</text>
<text x="69.6" y="191.1">POURS</text>
<text x="77.1" y="191.1">ON BACK</text>
<text x="87.1" y="191.1">OF BOARD</text>
<text x="14.4" y="194.3">ADDED LED</text>
</g>
<g font-size="1.8" fill="#a90000">
<text x="85.7" y="29">1</text>
<text x="85.7" y="26.4">2</text>
<text x="102.8" y="26.4">1</text>
<text x="118" y="26.4">2</text>
<text x="137.2" y="26.4">A1</text>
<text x="155" y="26.4">A5</text>
<text x="98.8" y="35.6" transform="rotate(-90 98.8 35.6)">2</text>
<text x="137.1" y="31.5">C1</text>
<text x="137.1" y="34">E1</text>
<text x="154.9" y="31.5">C5</text>
<text x="154.9" y="34">E5</text>
<text x="180.1" y="35" transform="rotate(-90 180.1 35)">2</text>
<text x="182.6" y="35" transform="rotate(-90 182.6 35)">1</text>
<text x="201" y="35" transform="rotate(-90 201 35)">2</text>
<text x="154.9" y="39.1">D1</text>
<text x="98.8" y="43.3" transform="rotate(-90 98.8 43.3)">1</text>
<text x="147.1" y="47" transform="rotate(-90 147.1 47)">A3</text>
<text x="201" y="42.6" transform="rotate(-90 201 42.6)">1</text>
<text x="234.7" y="42.6" transform="rotate(-90 234.7 42.6)">2</text>
<text x="234.7" y="55.3" transform="rotate(-90 234.7 55.3)">1</text>
<text x="50.7" y="75.9">1</text>
<text x="73.6" y="75.9">4</text>
<text x="50.7" y="78.5">2</text>
<text x="50.7" y="81">3</text>
<text x="73.6" y="78.5">5</text>
<text x="73.6" y="81">6</text>
<text x="174.4" y="94.7" transform="rotate(-90 174.4 94.7)">1</text>
<text x="162.9" y="97.2" transform="rotate(-90 162.9 97.2)">2</text>
<text x="156.1" y="105.2">1</text>
<text x="174.4" y="107.4" transform="rotate(-90 174.4 107.4)">2</text>
<text x="162.9" y="109.9" transform="rotate(-90 162.9 109.9)">3</text>
<text x="73" y="117.9">1</text>
<text x="95.8" y="117.9">8</text>
<text x="73" y="120.4">2</text>
<text x="73" y="122.9">3</text>
<text x="73" y="125.5">4</text>
<text x="95.8" y="120.4">7</text>
<text x="95.8" y="122.9">6</text>
<text x="95.8" y="125.5">5</text>
<text x="197.4" y="143.9">1</text>
<text x="197.4" y="146.4">2</text>
<text x="166.8" y="152.5" transform="rotate(-90 166.8 152.5)">2</text>
<text x="159.9" y="160.4">1</text>
<text x="166.8" y="165.2" transform="rotate(-90 166.8 165.2)">3</text>
</g>
<g font-size="1.4" fill="#a90000">
<text x="248.3" y="23.9">1</text>
<text x="248.3" y="26.4">2</text>
<text x="247.8" y="31.5">S1</text>
<text x="247.8" y="34">S2</text>
<text x="167.7" y="70.2">1</text>
<text x="167.2" y="77.9">S1</text>
<text x="167.7" y="72.8">2</text>
<text x="167.2" y="80.4">S2</text>
<text x="248.5" y="95.6">01</text>
<text x="248.5" y="98.2">02</text>
<text x="248.5" y="100.7">03</text>
<text x="248.5" y="103.3">04</text>
<text x="248.5" y="105.8">05</text>
<text x="248.9" y="118.5">1</text>
<text x="248.9" y="121">2</text>
<text x="248.5" y="126.1">S1</text>
<text x="248.5" y="128.7">S2</text>
<text x="249.6" y="142.6">1</text>
<text x="249.6" y="145.2">2</text>
<text x="249.1" y="150.2">S1</text>
<text x="249.1" y="152.8">S2</text>
</g>
<g font-size="1.4" fill="#006464">
<text x="252.5" y="24.9">1</text>
<text x="252.5" y="27.4">2</text>
<text x="252.5" y="32.5">SHIELD</text>
<text x="252.5" y="35">SHIELD__1</text>
<text x="171.8" y="71.2">1</text>
<text x="171.8" y="73.8">2</text>
<text x="171.8" y="78.8">SHIELD</text>
<text x="171.8" y="81.4">SHIELD__1</text>
<text x="253.1" y="96.6">01</text>
<text x="253.1" y="99.2">02</text>
<text x="253.1" y="101.7">03</text>
<text x="253.1" y="104.2">04</text>
<text x="253.1" y="106.8">05</text>
<text x="253.1" y="119.5">1</text>
<text x="253.1" y="122">2</text>
<text x="253.1" y="127.1">SHIELD</text>
<text x="253.1" y="129.6">SHIELD__1</text>
<text x="253.7" y="143.6">1</text>
<text x="253.7" y="146.2">2</text>
<text x="253.7" y="151.2">SHIELD</text>
<text x="253.7" y="153.8">SHIELD__1</text>
</g>
</svg>
